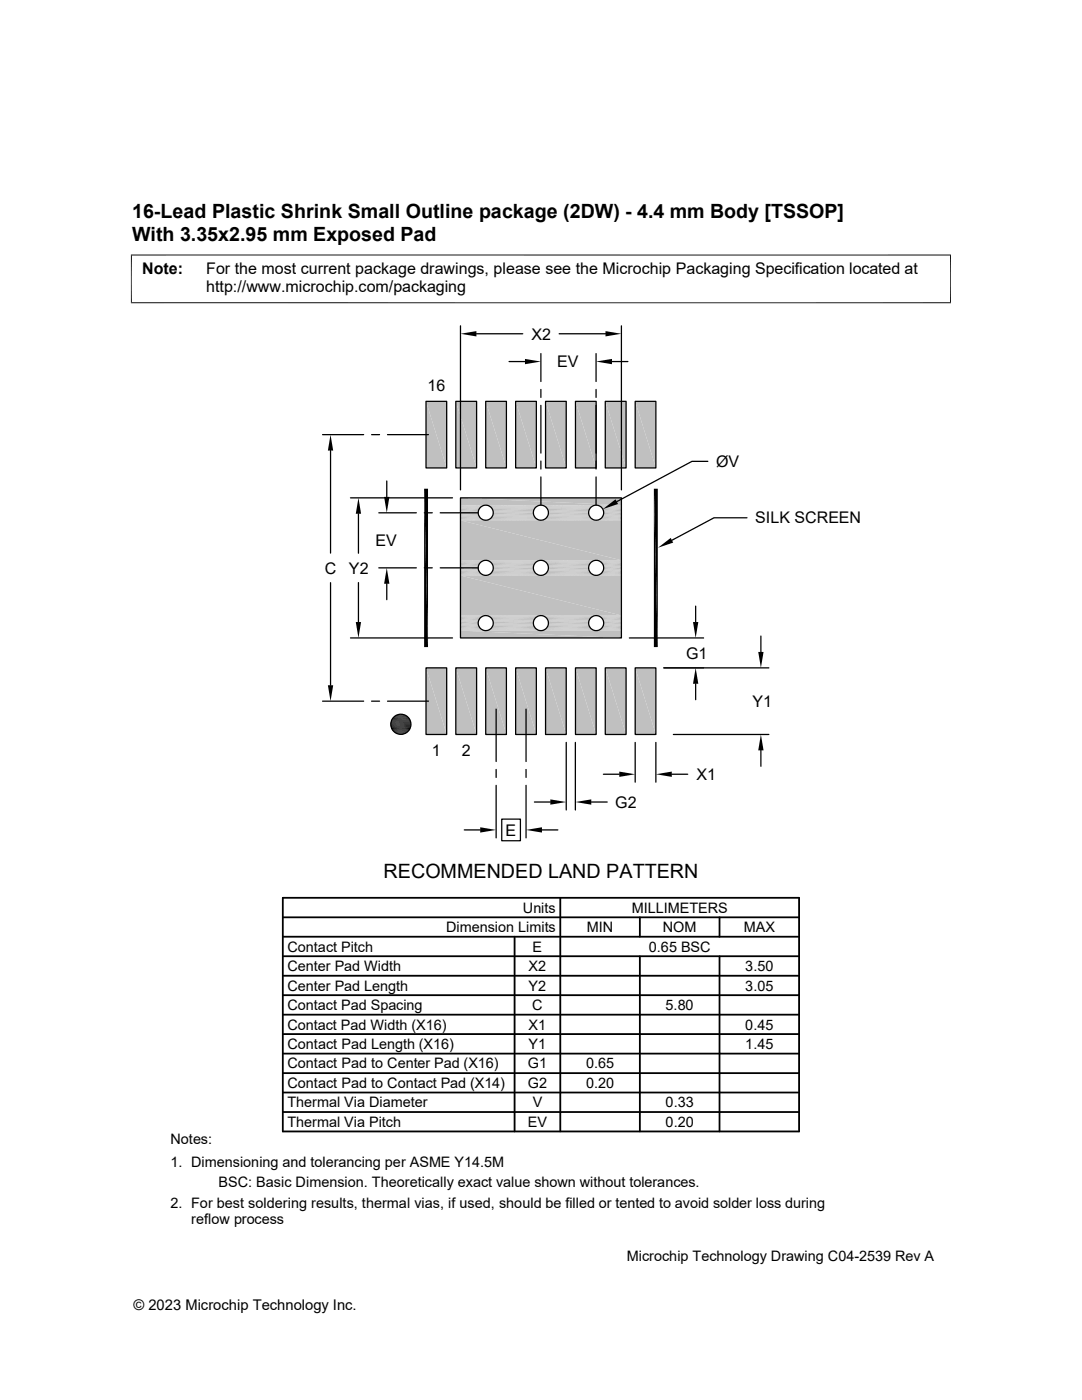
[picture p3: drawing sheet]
<svg xmlns="http://www.w3.org/2000/svg" width="216mm" height="279mm" viewBox="0 0 216 279" stroke-linecap="round" stroke-linejoin="round" font-family="sans-serif">
<g fill="#c0c0c0">
<path d="M91.9 99.4l32.1 1.4h-32.1z"/>
<path d="M91.9 99.4h32.1v1.4z"/>
</g>
<g fill="none" stroke="#c0c0c0" stroke-width=".2">
<path d="M91.9 100.8h4.9M91.9 100.9h4.6M91.9 101h4.3M91.9 101.2h4.1M91.9 103.5h4.1M91.9 103.6h4.3M91.9 103.7h4.6M91.9 103.8h4.9M97.1 103.8h10.7M97.1 100.8h10.7M97.3 100.9h10.2M97.3 103.7h10.2"/>
<path d="M97.6 101h9.7M97.6 103.6h9.7M97.8 101.2h9.2M97.8 103.5h9.2M108.1 100.8h10.7M108.1 103.8h10.7M108.4 103.7h10.1M108.4 100.9h10.1M108.6 101h9.7M108.6 103.6h9.7M108.9 101.2h9.1M108.9 103.5h9.1"/>
<path d="M119.1 103.8h4.9M119.1 100.8h4.9M119.4 103.7h4.6M119.4 100.9h4.6M119.6 101h4.4M119.6 103.6h4.4M119.9 101.2h4.1M119.9 103.5h4.1"/>
</g>
<path d="M91.9 101.4h3.9M91.9 103.2h3.9M98 103.2h8.8M98 101.4h8.8M109.1 101.4h8.7M109.1 103.2h8.7M120.1 103.2h3.9M120.1 101.4h3.9" fill="none" stroke="#c0c0c0" stroke-width=".23"/>
<g fill="none" stroke="#c0c0c0" stroke-width=".25">
<path d="M91.9 101.7h3.7M91.9 101.9h3.6M91.9 102.7h3.6M91.9 103h3.7M98.2 101.7h8.5M98.2 103h8.5M98.3 102.7h8.2M98.3 101.9h8.2M109.2 103h8.5M109.2 101.7h8.5M109.3 101.9h8.2M109.3 102.7h8.2"/>
<path d="M120.2 101.7h3.8M120.2 103h3.8M120.4 102.7h3.6M120.4 101.9h3.6"/>
</g>
<path d="M91.9 102.2h3.5M98.4 102.2h8M109.4 102.2h8.1M120.4 102.2h3.6" fill="none" stroke="#c0c0c0" stroke-width=".28"/>
<path d="M91.9 102.5h3.5M98.4 102.5h8M109.4 102.5h8.1M120.4 102.5h3.6" fill="none" stroke="#c0c0c0" stroke-width=".3"/>
<g fill="#c0c0c0">
<path d="M91.9 103.8l32.1 8h-32.1z"/>
<path d="M91.9 103.8h32.1v8z"/>
</g>
<g fill="none" stroke="#c0c0c0" stroke-width=".2">
<path d="M91.9 111.9h4.9M91.9 111.9h4.6M91.9 112h4.3M91.9 112.2h4.1M91.9 114.5h4.1M91.9 114.6h4.3M91.9 114.7h4.6M91.9 114.8h4.9M97.1 114.8h10.7M97.1 111.9h10.7M97.3 111.9h10.2M97.3 114.7h10.2"/>
<path d="M97.6 112h9.7M97.6 114.6h9.7M97.8 112.2h9.2M97.8 114.5h9.2M108.1 111.9h10.7M108.1 114.8h10.7M108.4 114.7h10.1M108.4 111.9h10.1M108.6 112h9.7M108.6 114.6h9.7M108.9 112.2h9.1M108.9 114.5h9.1"/>
<path d="M119.1 114.8h4.9M119.1 111.9h4.9M119.4 114.7h4.6M119.4 111.9h4.6M119.6 112h4.4M119.6 114.6h4.4M119.9 112.2h4.1M119.9 114.5h4.1"/>
</g>
<path d="M91.9 112.4h3.9M91.9 114.2h3.9M98 114.2h8.8M98 112.4h8.8M109.1 112.4h8.7M109.1 114.2h8.7M120.1 114.2h3.9M120.1 112.4h3.9" fill="none" stroke="#c0c0c0" stroke-width=".23"/>
<g fill="none" stroke="#c0c0c0" stroke-width=".25">
<path d="M91.9 112.7h3.7M91.9 112.9h3.6M91.9 113.7h3.6M91.9 114h3.7M98.2 112.7h8.5M98.2 114h8.5M98.3 113.7h8.2M98.3 112.9h8.2M109.2 114h8.5M109.2 112.7h8.5M109.3 112.9h8.2M109.3 113.7h8.2"/>
<path d="M120.2 112.7h3.8M120.2 114h3.8M120.4 113.7h3.6M120.4 112.9h3.6"/>
</g>
<path d="M91.9 113.2h3.5M98.4 113.2h8M109.4 113.2h8.1M120.4 113.2h3.6" fill="none" stroke="#c0c0c0" stroke-width=".28"/>
<path d="M91.9 113.5h3.5M98.4 113.5h8M109.4 113.5h8.1M120.4 113.5h3.6" fill="none" stroke="#c0c0c0" stroke-width=".3"/>
<g fill="#c0c0c0">
<path d="M91.9 114.9l32.1 7.9h-32.1z"/>
<path d="M91.9 114.9h32.1v7.9z"/>
</g>
<g fill="none" stroke="#c0c0c0" stroke-width=".2">
<path d="M91.9 122.9h4.9M91.9 122.9h4.6M91.9 123.1h4.3M91.9 123.2h4.1M91.9 125.5h4.1M91.9 125.6h4.3M91.9 125.8h4.6M91.9 125.8h4.9M97.1 125.8h10.7M97.1 122.9h10.7M97.3 122.9h10.2M97.3 125.8h10.2"/>
<path d="M97.6 123.1h9.7M97.6 125.6h9.7M97.8 123.2h9.2M97.8 125.5h9.2M108.1 122.9h10.7M108.1 125.8h10.7M108.4 125.8h10.1M108.4 122.9h10.1M108.6 123.1h9.7M108.6 125.6h9.7M108.9 123.2h9.1M108.9 125.5h9.1"/>
<path d="M119.1 125.8h4.9M119.1 122.9h4.9M119.4 125.8h4.6M119.4 122.9h4.6M119.6 123.1h4.4M119.6 125.6h4.4M119.9 123.2h4.1M119.9 125.5h4.1"/>
</g>
<path d="M91.9 123.4h3.9M91.9 125.3h3.9M98 125.3h8.8M98 123.4h8.8M109.1 123.4h8.7M109.1 125.3h8.7M120.1 125.3h3.9M120.1 123.4h3.9" fill="none" stroke="#c0c0c0" stroke-width=".23"/>
<g fill="none" stroke="#c0c0c0" stroke-width=".25">
<path d="M91.9 123.7h3.7M91.9 123.9h3.6M91.9 124.8h3.6M91.9 125h3.7M98.2 123.7h8.5M98.2 125h8.5M98.3 124.8h8.2M98.3 123.9h8.2M109.2 125h8.5M109.2 123.7h8.5M109.3 123.9h8.2M109.3 124.8h8.2"/>
<path d="M120.2 123.7h3.8M120.2 125h3.8M120.4 124.8h3.6M120.4 123.9h3.6"/>
</g>
<path d="M91.9 124.2h3.5M98.4 124.2h8M109.4 124.2h8.1M120.4 124.2h3.6" fill="none" stroke="#c0c0c0" stroke-width=".3"/>
<path d="M91.9 124.5h3.5M98.4 124.5h8M109.4 124.5h8.1M120.4 124.5h3.6" fill="none" stroke="#c0c0c0" stroke-width=".28"/>
<g fill="#c0c0c0">
<path d="M91.9 125.9l32.1 1.4h-32.1z"/>
<path d="M91.9 125.9h32.1v1.4z"/>
</g>
<path d="M91.9 99.4h32.1v27.9h-32.1z" fill="none" stroke="#000" stroke-width=".25"/>
<g fill="#c0c0c0">
<path d="M126.7 80.1l4.2 13.3h-4.2z"/>
<path d="M126.7 80.1h4.2v13.3z"/>
<path d="M120.8 80.1l4.1 13.3h-4.1z"/>
<path d="M120.8 80.1h4.1v13.3z"/>
<path d="M114.8 80.1l4.2 13.3h-4.2z"/>
<path d="M114.8 80.1h4.2v13.3z"/>
<path d="M108.9 80.1l4.1 13.3h-4.1z"/>
<path d="M108.9 80.1h4.1v13.3z"/>
<path d="M102.9 80.1l4.1 13.3h-4.1z"/>
<path d="M102.9 80.1h4.1v13.3z"/>
<path d="M96.9 80.1l4.1 13.3h-4.1z"/>
<path d="M96.9 80.1h4.1v13.3z"/>
<path d="M91 80.1l4.1 13.3h-4.1z"/>
<path d="M91 80.1h4.1v13.3z"/>
<path d="M85 80.1l4.1 13.3h-4.1z"/>
<path d="M85 80.1h4.1v13.3z"/>
<path d="M126.7 133.3l4.2 13.3h-4.2z"/>
<path d="M126.7 133.3h4.2v13.3z"/>
<path d="M120.8 133.3l4.1 13.3h-4.1z"/>
<path d="M120.8 133.3h4.1v13.3z"/>
<path d="M114.8 133.3l4.2 13.3h-4.2z"/>
<path d="M114.8 133.3h4.2v13.3z"/>
<path d="M108.9 133.3l4.1 13.3h-4.1z"/>
<path d="M108.9 133.3h4.1v13.3z"/>
<path d="M102.9 133.3l4.1 13.3h-4.1z"/>
<path d="M102.9 133.3h4.1v13.3z"/>
<path d="M96.9 133.3l4.1 13.3h-4.1z"/>
<path d="M96.9 133.3h4.1v13.3z"/>
<path d="M91 133.3l4.1 13.3h-4.1z"/>
<path d="M91 133.3h4.1v13.3z"/>
<path d="M85 133.3l4.1 13.3h-4.1z"/>
<path d="M85 133.3h4.1v13.3z"/>
</g>
<g fill="none" stroke="#000" stroke-width=".25">
<path d="M91.9 65v32.8M95.1 66.6h9.2M101.6 72.2h3.2M107.9 70.6v5.5M107.9 77.7v1.6M111.6 66.6h9.2M118.9 70.6v5.5M118.9 77.7v1.6M122.1 72.2h3.2M124 65v32.8M64.4 86.7h8.2M66 89.9v20.5"/>
<path d="M69.9 99.4h20.4M74.1 86.7h1.6M77.2 96v3.2M77.3 86.7h8.2M85 80.1h4.1v13.3h-4.1zM91 80.1h4.1v13.3h-4.1zM96.9 80.1h4.1v13.3h-4.1zM102.9 80.1h4.1v13.3h-4.1zM107.9 80.9v9.5M107.9 92v1.6M107.9 95.2v5.6M108.9 80.1h4.1v13.3h-4.1z"/>
<path d="M114.8 80.1h4.2v13.3h-4.2zM118.9 80.9v9.5M118.9 92v1.6M118.9 95.2v5.6M120.8 80.1h4.1v13.3h-4.1zM126.7 80.1h4.2v13.3h-4.2zM141.2 92.1h-3.1l-15 8M66 116.3v20.5M71.5 102.5v7.9M71.5 116.3v7.8M75.6 102.3h7.5M75.6 113.3h7.5"/>
<path d="M77.2 116.5v3.2M84.7 102.3h1.6M84.7 113.3h1.6M87.8 102.3h7.6M87.8 113.3h7.6M149.1 103.3h-6.6l-8.4 4.5M64.4 139.9h8.2M69.9 127.3h20.4M74.1 139.9h1.6M77.3 139.9h8.2M85 133.3h4.1v13.3h-4.1zM91 133.3h4.1v13.3h-4.1z"/>
<path d="M96.9 133.3h4.1v13.3h-4.1zM102.9 133.3h4.1v13.3h-4.1zM108.9 133.3h4.1v13.3h-4.1zM114.8 133.3h4.2v13.3h-4.2zM120.8 133.3h4.1v13.3h-4.1zM125.6 127.3h14.8M126.7 133.3h4.2v13.3h-4.2zM132.5 133.3h20.9M138.8 121v3.1M138.8 136.5v3.1M151.8 126.9v3.2M99 141.5v10.5"/>
<path d="M99 153.6v1.6M99 156.7v10.5M105 141.5v10.5M105 153.6v1.6M105 156.7v10.5M113 148.2v13.4M114.8 148.2v13.4M120.4 154.5h3.2M126.7 148.2v7.9M130.9 148.2v7.9M134 154.5h3.2M134.4 146.6h19"/>
<path d="M151.8 149.8v3.1M92.6 165.6h3.2M100.1 163.5h3.7v4.3h-3.7zM106.6 160.1h3.2M108.1 165.6h3.2M118 160.1h3.2"/>
<circle cx="96.9" cy="102.3" r="1.49"/>
<circle cx="96.9" cy="113.3" r="1.49"/>
<circle cx="107.9" cy="113.3" r="1.49"/>
<circle cx="107.9" cy="102.3" r="1.49"/>
<circle cx="119" cy="113.3" r="1.49"/>
<circle cx="119" cy="102.3" r="1.49"/>
<circle cx="96.9" cy="124.4" r="1.49"/>
<circle cx="107.9" cy="124.4" r="1.49"/>
<circle cx="119" cy="124.4" r="1.49"/>
<circle cx="80" cy="144.5" r="2.01"/>
</g>
<g fill="none" stroke="#000" stroke-width=".36">
<path d="M56.4 179.2h103v46.6h-103zM111.8 179.2v46.6M56.4 183.1h103M56.4 186.9h103M56.4 194.7h103M56.4 190.8h103M56.4 198.6h103M102.7 186.9v38.9M127.7 183.1v3.8M127.7 190.8v35M143.6 183.1v3.8M143.6 190.8v35"/>
<path d="M56.4 202.5h103M56.4 206.4h103M56.4 218h103M56.4 210.3h103M56.4 214.2h103M56.4 221.9h103"/>
</g>
<g fill="#000">
<path d="M91.9 66.6l3.2-.5v1zM104.8 71.6l3.1 .6-3.1 .5zM120.8 66.1l3.2 .5-3.2 .5zM118.9 72.2l3.2-.6v1.1zM66 86.7l.5 3.2h-1.1zM76.6 99.2h1.1l-.5 3.1zM84.6 97.5l.8 31.6h-.8zM84.6 97.5h.8v31.6zM120.3 101.6l2.5-1.9 .5 .9zM130.5 97.5l.8 31.6h-.8zM130.5 97.5h.8v31.6zM71.5 99.4l.6 3.1h-1.1z"/>
<path d="M77.2 113.3l.5 3.2h-1.1zM131.3 109.3l2.5-1.9 .5 .9zM65.4 136.8h1.1l-.5 3.1zM71 124.1h1.1l-.6 3.2zM138.8 133.3l.5 3.2h-1zM138.3 124.1h1l-.5 3.2zM151.3 130.1h1.1l-.6 3.2zM79 146.3l1.8 .1zM79.2 142.7l1.8 .1zM79.2 146.4l1.4 .1zM79.2 146.4h1.6zM79.2 142.7h1.6z"/>
<path d="M79.3 142.6l1.5 .1zM79.3 146.5h1.2zM79.3 146.5h1.3zM79.3 142.6h1.3zM79.5 142.6h1.1zM79.5 146.5l.7 .1zM79.5 146.5h1zM79.5 142.6h1zM79.7 142.5l.8 .1zM79.7 146.6h.5zM79.7 142.5h.5zM109.8 159.5l3.2 .6-3.2 .5z"/>
<path d="M114.8 160.1l3.2-.6v1.1zM123.6 154l3.1 .5-3.1 .5zM130.9 154.5l3.1-.5v1zM151.8 146.6l.6 3.2h-1.1zM95.8 165.1l3.2 .5-3.2 .6zM105 165.6l3.1-.5v1.1z"/>
</g>
<g fill="none" stroke="#000" stroke-width=".2">
<path d="M26.1 50.9h163.7M26.2 50.8v9.7M189.7 50.8v9.7M26.1 60.4h163.7M78 144.5h4M78 144.6h4M78 144.8h4M78 144.3h4M78 144.1h4M78 145h4M78 143.9h3.9M78 145.2h3.9"/>
<path d="M78.1 145.4h3.8M78.1 143.7h3.8M78.2 145.6h3.6M78.2 143.5h3.6M78.3 143.4h3.4M78.3 145.7h3.4M78.4 145.9h3.2M78.4 143.2h3.2M78.5 146h2.9M78.5 143.1h2.9M78.7 142.9h2.6M78.7 146.1h2.6"/>
<path d="M78.8 142.8h2.4M78.8 146.3h2.4M79 142.7h2M79 146.3h2"/>
</g>
<g font-size="3.9">
<text x="26.4" y="43.5">16-Lead Plastic Shrink Small Outline package (2DW) - 4.4 mm Body [TSSOP]</text>
<text x="26.4" y="48.1">With 3.35x2.95 mm Exposed Pad</text>
<text x="76.5" y="175.3">RECOMMENDED LAND PATTERN</text>
</g>
<g font-size="3.2">
<text x="28.4" y="54.7">Note:</text>
<text x="41.1" y="58.3">http://www.microchip.com/packaging</text>
<text x="41.1" y="54.7">For the most current package drawings, please see the Microchip Packaging Specification located at</text>
<text x="106.1" y="67.8">X2</text>
<text x="111.2" y="73.3">EV</text>
<text x="85.3" y="78.1">16</text>
<text x="142.9" y="93.2">ØV</text>
<text x="150.7" y="104.5">SILK SCREEN</text>
<text x="74.9" y="109">EV</text>
<text x="64.8" y="114.5">C</text>
<text x="69.6" y="114.5">Y2</text>
<text x="136.9" y="131.4">G1</text>
<text x="150.2" y="141.1">Y1</text>
<text x="86.2" y="150.9">1</text>
<text x="92.2" y="150.9">2</text>
<text x="139" y="155.7">X1</text>
<text x="122.8" y="161.2">G2</text>
<text x="100.9" y="166.8">E</text>
</g>
<g font-size="2.9">
<text x="104.3" y="182.2">Units</text>
<text x="126" y="182.2">MILLIMETERS</text>
<text x="57.3" y="189.9">Contact Pitch</text>
<text x="89" y="186">Dimension Limits</text>
<text x="106.3" y="189.9">E</text>
<text x="117.1" y="186">MIN</text>
<text x="129.5" y="189.9">0.65 BSC</text>
<text x="132.3" y="186">NOM</text>
<text x="148.4" y="186">MAX</text>
<text x="57.3" y="193.8">Center Pad Width</text>
<text x="57.3" y="197.7">Center Pad Length</text>
<text x="105.5" y="197.7">Y2</text>
<text x="105.5" y="193.8">X2</text>
<text x="148.7" y="197.7">3.05</text>
<text x="148.7" y="193.8">3.50</text>
<text x="57.3" y="201.6">Contact Pad Spacing</text>
<text x="106.2" y="201.6">C</text>
<text x="132.8" y="201.6">5.80</text>
<text x="57.3" y="209.4">Contact Pad Length (X16)</text>
<text x="57.3" y="205.5">Contact Pad Width (X16)</text>
<text x="105.5" y="209.4">Y1</text>
<text x="105.5" y="205.5">X1</text>
<text x="148.7" y="209.4">1.45</text>
<text x="148.7" y="205.5">0.45</text>
<text x="57.3" y="213.2">Contact Pad to Center Pad (X16)</text>
<text x="105.3" y="213.2">G1</text>
<text x="116.9" y="213.2">0.65</text>
<text x="57.3" y="217.1">Contact Pad to Contact Pad (X14)</text>
<text x="57.3" y="221">Thermal Via Diameter</text>
<text x="105.3" y="217.1">G2</text>
<text x="106.3" y="221">V</text>
<text x="116.9" y="217.1">0.20</text>
<text x="132.8" y="221">0.33</text>
<text x="57.3" y="224.9">Thermal Via Pitch</text>
<text x="105.3" y="224.9">EV</text>
<text x="132.8" y="224.9">0.20</text>
<text x="34" y="228.3">Notes:</text>
<text x="34" y="232.9">1. Dimensioning and tolerancing per ASME Y14.5M</text>
<text x="43.6" y="237">BSC: Basic Dimension. Theoretically exact value shown without tolerances.</text>
<text x="34" y="241">2. For best soldering results, thermal vias, if used, should be filled or tented to avoid solder loss during</text>
<text x="38.1" y="244.3">reflow process</text>
<text x="125.1" y="251.7">Microchip Technology Drawing C04-2539 Rev A</text>
<text x="26.6" y="261.3">© 2023 Microchip Technology Inc.</text>
</g>
</svg>
